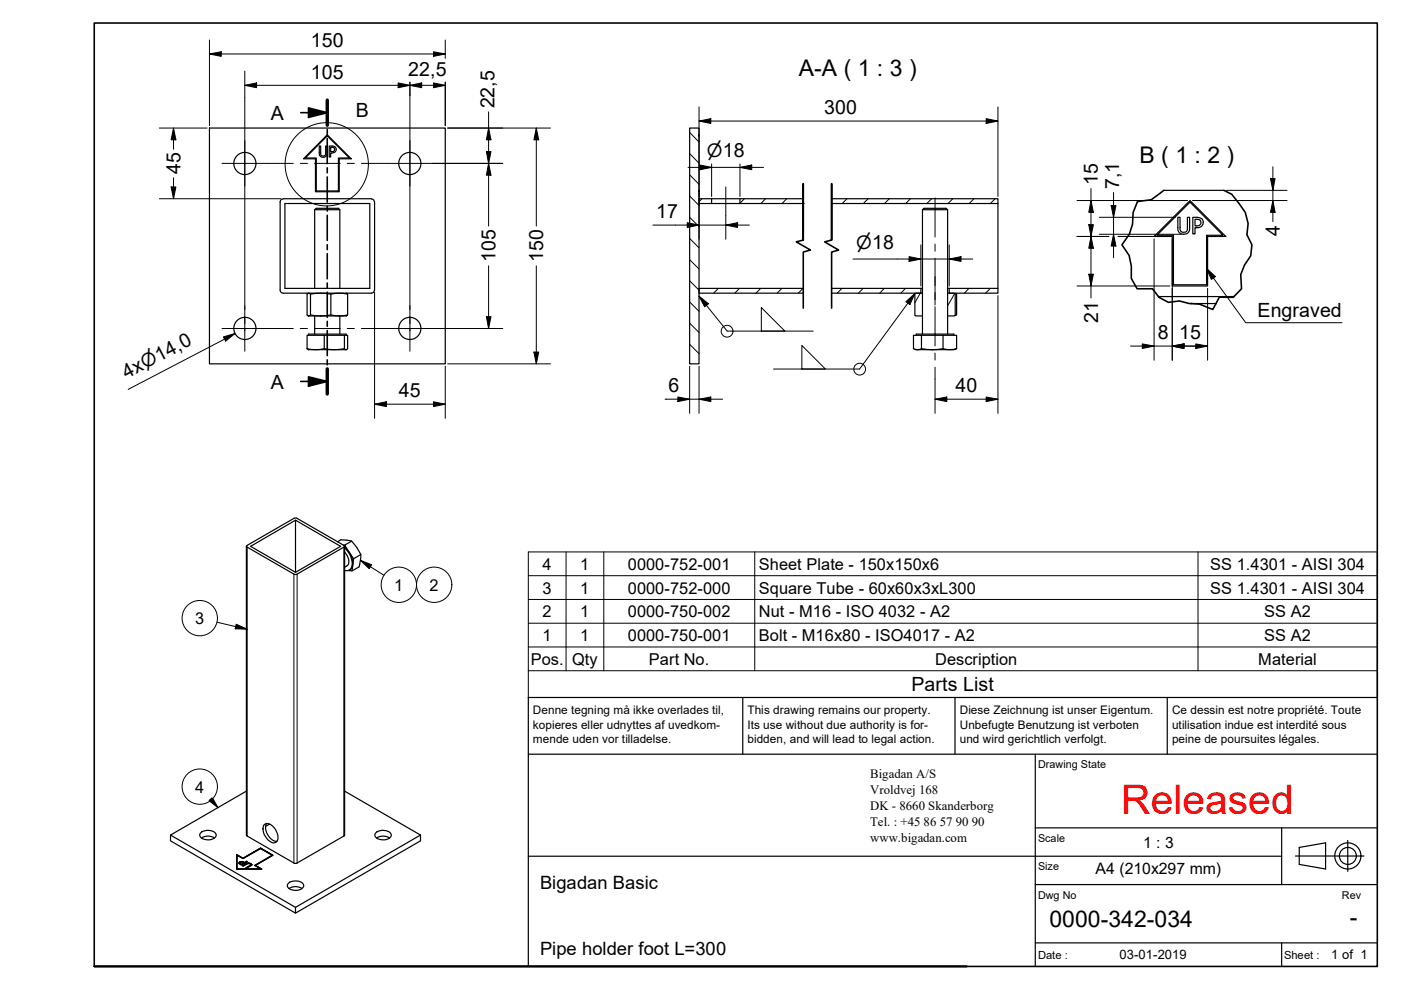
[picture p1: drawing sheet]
<svg xmlns="http://www.w3.org/2000/svg" width="297mm" height="210mm" viewBox="0 0 297 210" stroke-linecap="round" stroke-linejoin="round" font-family="sans-serif">
<!-- layer: Hatch -->
<g fill="none" stroke="#000" stroke-width=".21">
<path d="M146.2 37.1l2 2M146.2 32.6l2 2M146.2 28.1l2 2M146.2 59.5l2 2M146.2 55l2 2M146.2 50.6l2 1.9M146.2 46.1l2 2M146.2 41.5l2 2.1M148.8 42.1l-.6 .7M157.8 42.1l-.9 1M162.3 42.1l-1 1.1M166.8 42.1l-1 1.1"/>
<path d="M170.3 43.2h.1M179.6 42.1l-1 1.1M184.1 42.1l-1.1 1.1M188.6 42.1l-1.1 1.1M193 42.1l-1 1.1M197.5 42.1l-1 1.1M202 42.1l-1 1.1M206.5 42.1l-1 1.1M211 42.1l-1 1.1M146.2 73l2 2M146.2 68.5l2 2M146.2 64l2 2"/>
<path d="M152.3 61.1l-1 1.1M156.8 61.1l-1 1.1M161.3 61.1l-1 1.1M165.8 61.1l-1 1.1M170.3 61.1l-1.1 1.1M178.5 61.1l-1 1.1M183 61.1l-1 1.1M187.5 61.1l-1 1.1M192 61.1l-1 1.1M195.1 62.2l-1.1 2M202.4 62.2l-1.5 2.6M205.4 61.1l-.9 1.1"/>
<path d="M210 61.1l-1 1.1"/>
</g>
<!-- layer: Visible -->
<g fill="none" stroke="#000" stroke-width=".25">
<path d="M44.4 27.1h50v50h-50zM67.7 31h.3v1.4a.54 .54 0 0 0 .5 .7 .54 .54 0 0 0 .5-.7v-1.4h.3v1.4a.83 .83 0 0 1-.8 .9 .83 .83 0 0 1-.8-.9zM69.4 28.8l4.7 4.7h-2.3v7h-4.7v-7h-2.4zM69.4 28.6l5.1 5.1h-2.6v7h-5v-7h-2.6zM69.8 31h.6a.75 .75 0 0 1 .9 .7 .75 .75 0 0 1-.9 .7h-.3v.9h-.3zM70.1 31.2a.54 .54 0 0 1 .8 .2 .54 .54 0 0 1-.2 .7h-.6zM148.2 28.6v.2M60 42.2a.66 .66 0 0 0-.6 .6v18.7a.66 .66 0 0 0 .6 .7h18.7M60.1 42.1h18.6M60.4 43.2h18v17.9h-18zM66.7 44.5l.4-.3h4.7l.3 .3v16.6M66.7 44.5h5.4"/>
<path d="M66.7 44.5v16.6M78.7 42.2a.66 .66 0 0 1 .7 .6v18.7a.73 .73 0 0 1-.7 .7M148.2 42.1h2.7v1.1h-2.7zM148.2 40.5v36.6h-2v-50h2v13.6M150.9 42.1h19.4M150.9 43.2h6M156.9 42.1v1.1h13.4M176.3 42.1h35.3v1.1M176.3 43.2h35.3M195.6 44.5l.3-.3h4.7l.3 .3v26.3M195.6 44.5h5.3M195.6 44.5v26.3"/>
<path d="M211.6 43.2v17.9M244.7 50.1l7.6-7.6 7.6 7.6h-3.9v10.5h-7.5v-10.5zM245.3 49.9l7-7 7 7h-3.5v10.5h-7v-10.5zM246.8 40.4h12.7M249.7 46.1h.5v2.2a.8 .8 0 0 0 .8 .9 .8 .8 0 0 0 .8-.9v-2.2h.4v2.2a1.26 1.26 0 0 1-1.2 1.4 1.26 1.26 0 0 1-1.3-1.4zM252.9 46.1h.9a1.13 1.13 0 0 1 1.3 1.1 1.13 1.13 0 0 1-1.4 1.1h-.3v1.3h-.5zM253.4 46.5a.97 .97 0 0 1 1.2 .7 .95 .95 0 0 1-1.2 .7zM65.1 73.9l1.8 .2 1.8-.2M65.1 73.9v-2.8h3.6v2.8M65.1 73.9l.3 .2h8M65.4 71.1v-.3h8v.3M65.8 62.4v4.4"/>
<path d="M66.7 67v3.8M68.7 73.9l2.2 .2 2.1-.2M68.7 71.1h4.3M70.1 62.4v4.4M72.1 67v3.8M73 71.1h.7v2.8l-.3 .2-.4-.2zM73.4 62.2l.3 .2a7.6 7.6 0 0 0-3.6 0 11.1 11.1 0 0 0-4.3 0l-.4-.2-.3 .2v4.4l.3 .2 .4-.2a11.1 11.1 0 0 0 4.3 0 7.6 7.6 0 0 0 3.6 0l-.3 .2h-8M73.7 62.4v4.4M170.3 61.1h-22.1v1.1h22.1M176.3 61.1h18.9v1.1h-18.9M193.9 74.1h3.8M194.3 71.1v-.3h7.9v.3"/>
<path d="M195.2 61.1h.4M195.4 73.9v-2.8h-1.7v2.8l.8 .2 .9-.2 2.3 .2M195.4 71.1h4.5M195.6 62.2h-1.6v4.7l1.6 .1M199.9 73.9l-2.2 .2M199.9 73.9v-2.8h2.9v2.8M199.9 73.9l1.5 .2 1.4-.2M200.9 62.2h1.6v4.7l-1.6 .1M200.9 61.1h.4M201.3 61.1h10.3v1.1h-10.3zM202.5 62.2l.3 .2v4.4l-.3 .1M202.8 73.9l-.6 .2h-4.5"/>
<path d="M245.6 62.9h16M252.6 64.4h5.2M52.2 115.8v61.3l10.2 6h.5l10.2-6v-61.3M52.3 115.7l10.1-5.9h.5l10.2 6-10.2 6h-.5l-10-5.8zM62.7 110.3l9.5 5.5-9.5 5.5zM62.7 110.3l-9.6 5.5 9.6 5.5M72.8 115.6h.3M73.1 116.2a4.1 4.1 0 0 1 1.4 4.3 1.16 1.16 0 0 1-1.4 .5M73.1 116a4.2 4.2 0 0 1 1.5 4.4l-.6 .5M73.1 117a2.41 2.41 0 0 1 .6 2.8l-.6 .5M74.5 114.7l1.1 1.4 .9 1.5M74.5 114.7l-1.4 .9 1.9 2.9 1.5-.9"/>
<path d="M74.5 114.7l-2.2-.3-.7 .5M75 118.5l-.4 2.5M76.5 117.6l-.4 2.6-1.5 .8h-.8M36.2 177.1v1.2l26.5 15.3M42.6 176.5a2.38 2.38 0 0 1 3.2 .3 .96 .96 0 0 1-1 1.2 2.11 2.11 0 0 1-2.4-.8l-.1-.2zM42.7 177.7a2.45 2.45 0 0 1 2.8 0M52.2 167.7l-16 9.4 26.5 15.3 26.5-15.3M55.2 179.8l-3.7 2.2 3.7-2.2M56 174.8a1.55 1.55 0 0 1 2.2 .7 2.46 2.46 0 0 1 .4 3 1.72 1.72 0 0 1-2.3-1.1l-.4-.9-.1-.8zM56.5 174.6a2.92 2.92 0 0 0 2.2 3.8M57.1 174.7l-.8 .5M73.1 167.7l16.1 9.4"/>
<path d="M79.7 176.5a2.4 2.4 0 0 1 3.2 .3 .96 .96 0 0 1-.9 1.2 2.11 2.11 0 0 1-2.5-.8v-.2zM79.8 177.7a2.45 2.45 0 0 1 2.8 0M89.2 177.1v1.2l-26.5 15.3v-1.2M50.2 181.2l1.3 .8M50.3 184.2h4.9M50.9 183l.3 .3 .5-.3M51.2 183.2l-.3-.1a.4 .4 0 0 1 .4-.4 .4 .4 0 0 1 .4 .3l-.5 .3M51.2 182.7l-.6 .2 .6 .5 1.3-.7-.2-.1 .1 .1M51.2 182.7l-.6 .3M51.2 182.7l.6 .2M51.2 182.7l.5 .2M51.5 182l-1.3-.8v3.1h5.3l-1.3-.8 1.3 .8"/>
<path d="M52.2 183.1l.4-.1 .5 .1M52.2 183.1l-.8 .5 .2 .1 .8-.5a.5 .5 0 0 1 .7 .2M52.2 183.1l-.7 .5M52.3 182.6l-.5 .3 .5-.2M53.1 183.4l-.9 .6 .1 .1 1.1-.7M53.1 183.3v.2l-.9 .5M53.1 183.1l.3 .3zM57.7 181.3l-3.7 2.2 1.2 .7h-4.9v-2.9l1.2 .7 3.7-2.1 2.5 1.4-3.7 2.2M57.8 181.4l-2.6-1.6 2.7 1.5-3.7 2.2M61.2 187.3a2.4 2.4 0 0 1 3.1 .2 1.15 1.15 0 0 1-1.3 1.3 1.65 1.65 0 0 1-2.1-1.1zM61.3 188.4a2.52 2.52 0 0 1 2.8 0"/>
<circle cx="51.9" cy="34.7" r="2.35"/>
<circle cx="86.9" cy="34.7" r="2.35"/>
<circle cx="51.9" cy="69.6" r="2.35"/>
<circle cx="86.9" cy="69.6" r="2.35"/>
</g>
<!-- layer: Break Line -->
<path d="M170.3 50.9v-11.9v11.9l-1.5 .4 3 1.7-1.5 .4v11.9M176.3 50.9v-11.9v11.9l-1.5 .4 3 1.7-1.5 .4v11.9M246.8 40.4l-2.7 1.9-2.9 .4-1 2.4-.1 2.5-.7 2.1-1.5 2.2 1.5 2.3 .5 2.2v2.6l1.2 2.2h3.2l1.4 1.8 2 1.1 2.4-.3 2 .6 2.2 .1 2.8 1.1 1.4-2.6h3l1.7-1.8-.1-3 .8-2 1.3-2 .2-2.3-1-2.1 .2-2.4-.6-2.3-2.8-3.9-1.7-.8" fill="none" stroke="#000" stroke-width=".34"/>
<!-- layer: Visible Narrow -->
<g fill="none" stroke="#000" stroke-width=".21">
<path d="M52.4 116v61.3M72.9 116v61.3M62.3 121.7v61.3M63 121.7v61.3M50.8 182.8h.1M50.9 183v.1M51.1 183.2h.1M51.2 182.7h.1M51.7 182.8v.1M52.2 183.1h.1M52.7 183h.1M53 183.5v.1"/>
<path d="M53.1 183.1h.1M53.1 183.4h.1M53.4 183.4h.1"/>
</g>
<!-- layer: Section Line -->
<g fill="none" stroke="#000" stroke-width=".34">
<path d="M63.8 23.9h5.6M65.4 22.9l4 1-4 1zM69.4 21.2v5.4M69.4 27.4v1.1M69.4 29.4v5.3M69.4 35.6v1M69.4 37.5v5.4M69.4 43.7v1.1M69.4 45.6v5.4M69.4 51.9v1M69.4 53.8v5.3M65.4 79.9l4 1-4 1z"/>
<path d="M69.4 60v1.1M69.4 61.9v5.4M69.4 68.1v1.1M69.4 70.1v5.3M69.4 76.3v1.1M69.4 78.2v5.3M63.8 80.9h5.6"/>
</g>
<path d="M69.4 21.2v5.4M69.4 78.2v5.3" fill="none" stroke="#000" stroke-width=".72"/>
<g fill="#000">
<path d="M65.4 22.9l4 1-4 1z" fill-rule="evenodd"/>
<path d="M65.4 79.9l4 1-4 1z" fill-rule="evenodd"/>
</g>
<!-- layer: Detail Boundary -->
<circle cx="69.3" cy="34.8" r="8.8" fill="none" stroke="#000" stroke-width=".21"/>
<!-- layer: Symbol -->
<g fill="none" stroke="#000" stroke-width=".21">
<path d="M255.8 56.9l1.9 1.7-.9 .6zM255.8 56.9l8.3 11.5h20.4M47.4 71.4l2.4-.7-2 1.6zM49.8 70.7l-22.6 11.9M148.2 62.8l2 1.6-.8 .6zM148.2 62.8l6 7.4h18.2M161.4 65.2l5 5h-5zM170 73.3l5 4.9h-5zM192.1 64l1.9-1.8-1.1 2.4zM194 62.2l-11.8 16h-18.2M76.4 118.8l2.4 .9-.5 .9zM76.4 118.8l5 3.2"/>
<path d="M120 117v25.2M128 117v25.2M160 117v25.2M254 117v25.2M46 131.9l6.4 1.5M50.1 132.3l2.3 1.1-2.5-.1zM112 137.2h180v-20.2h-180v25.2M112 122.1h180M112 127.1h180M112 132.1h180M292 137.2v5h-180M112 142.2v5.7h180v-5.7"/>
<path d="M44.8 169.6l1.4 1.7-1.8-1.4M45.1 169.3l1.1 2"/>
<circle cx="154.2" cy="70.2" r="1.25"/>
<circle cx="182.3" cy="78.3" r="1.25"/>
<circle cx="42.4" cy="131.1" r="3.7"/>
<circle cx="84.6" cy="124" r="3.7"/>
<circle cx="92.1" cy="124" r="3.7"/>
<circle cx="42.4" cy="166.8" r="3.7"/>
</g>
<!-- layer: Border -->
<path d="M20 4.9h272v200h-272zM205 204.9h-185h185" fill="none" stroke="#000" stroke-width=".34"/>
<!-- layer: Title -->
<g fill="none" stroke="#000" stroke-width=".25">
<path d="M112 159.9h180M157.5 147.9v12M202.5 147.9v12M219.5 159.9v45M247.5 147.9v12M292 147.9h-180v57M219.5 175.5h72.5M271.7 175.5v12.1M275.5 179.7l5.6-1v5.5l-5.6-.9zM285.8 178.2v6.6M112 181.5h159.7M219.5 199.9h72.5"/>
<path d="M219.5 187.6h72.5M271.7 199.9v5M274.7 181.5h14.5"/>
<circle cx="285.8" cy="181.5" r="2.77"/>
<circle cx="285.8" cy="181.5" r="1.8"/>
</g>
<!-- layer: Dimension -->
<g fill="none" stroke="#000" stroke-width=".21">
<path d="M44.4 11.4l2.5-.4v1zM44.4 11.4h50M44.4 8.5v18.1M51.9 18.1l2.5-.5v1zM51.9 18.1h42.5M51.9 15.1v5.6M84.4 17.6l2.5 .5-2.5 .5zM86.9 18.1l2.5-.5v1zM86.9 17.4v2.9M91.9 17.6l2.5 .5-2.5 .5zM91.9 11l2.5 .4-2.5 .6zM94.4 8.5v3.9"/>
<path d="M94.4 17.4v9.2M33.8 27.1h10.1M36.3 39.6h1l-.5 2.5zM36.8 27.1l.5 2.5h-1zM36.8 27.1v4.5M36.8 37.7v4.4M91.7 34.6h14.9M94.9 27.1h21.8M103.1 32.1h1l-.5 2.5zM103.6 27.1l.5 2.5h-1zM103.6 34.6l.5 2.5h-1zM103.6 23.7v24.2"/>
<path d="M113.7 27.1l.5 2.5h-1zM113.7 27.1v20.8M145.9 35.5h16M148.2 25.7l2.5-.5v1zM148.2 22.7v28M148.2 25.7h63.4M148.4 35l2.5 .5-2.5 .5zM150.9 34.8v6.9M156.9 35.5l2.5-.5v1zM156.9 34.8v6.9M209.1 25.2l2.5 .5-2.5 .5zM211.6 22.7v19"/>
<path d="M231.3 40v23.2M269.4 37.9h.9l-.4 2.5zM269.9 35.4v11.6M33.8 42.1h18M52 42.1h7.6M103.6 56.4v13.3M113.7 56.4v20.7M138.4 47.7h20.5M145.7 47.2l2.5 .5-2.5 .5zM153.9 47.7l2.5-.5v1zM153.9 45.6v5.1M180.8 54.9h25.4"/>
<path d="M192.7 54.4l2.5 .5-2.5 .5zM195.2 51.9v8.7M201.3 54.9l2.5-.5v1zM201.3 51.9v8.7M228.3 42.5h23.5M228.3 50.1h6.8M230.8 47.6h1l-.5 2.5zM230.8 58.1h1l-.5 2.5zM231.3 42.5l.5 2.5h-1zM231.3 50.1l.5 2.5h-1zM233.1 46.1h16.1M233.1 49.7h17.4"/>
<path d="M235.6 43.6h1l-.5 2.5zM236.1 49.7l.5 2.5h-1zM236.1 40.8v13.9M237.1 50.1h10.9M244.7 50.6v25.8M248.5 50.6v25.8M252.8 42.5h20.1M260 40.4h12.9M269.9 42.5l.4 2.5h-.9zM79.4 62v7.6M79.4 69.7v19M91.7 69.7h14.9"/>
<path d="M94.4 77.7v11M94.9 77.1h21.8M103.1 67.2h1l-.5 2.5zM113.2 74.6h1l-.5 2.5zM146.2 77.7v9.9M148.2 77.7v9.9M211.6 62.7v24.9M228.3 60.6h19.7M239.7 73.4h16.3M242.2 72.9l2.5 .5-2.5 .5zM248.5 73.4l2.5-.5v1zM253.5 72.9l2.5 .5-2.5 .5z"/>
<path d="M256 61.1v15.3M79.4 85.7l2.5-.5v1zM79.4 85.7h15M91.9 85.2l2.5 .5-2.5 .5zM141 84.6h12.2M143.7 84.2l2.5 .4-2.5 .5zM148.2 84.6l2.5-.4v.9zM198.2 84.6l2.5-.4v.9zM198.2 84.6h13.4M198.2 80.4v7.2M209.1 84.2l2.5 .4-2.5 .5z"/>
</g>
<g fill="#000">
<path d="M44.4 11.4l2.5-.4v1z" fill-rule="evenodd"/>
<path d="M51.9 18.1l2.5-.5v1z" fill-rule="evenodd"/>
<path d="M84.4 17.6l2.5 .5-2.5 .5z" fill-rule="evenodd"/>
<path d="M86.9 18.1l2.5-.5v1z" fill-rule="evenodd"/>
<path d="M91.9 17.6l2.5 .5-2.5 .5z" fill-rule="evenodd"/>
<path d="M91.9 11l2.5 .4-2.5 .6z" fill-rule="evenodd"/>
<path d="M36.3 39.6h1l-.5 2.5z" fill-rule="evenodd"/>
<path d="M36.8 27.1l.5 2.5h-1z" fill-rule="evenodd"/>
<path d="M103.1 32.1h1l-.5 2.5z" fill-rule="evenodd"/>
<path d="M103.6 27.1l.5 2.5h-1z" fill-rule="evenodd"/>
<path d="M103.6 34.6l.5 2.5h-1z" fill-rule="evenodd"/>
<path d="M113.7 27.1l.5 2.5h-1z" fill-rule="evenodd"/>
<path d="M148.4 35l2.5 .5-2.5 .5z" fill-rule="evenodd"/>
<path d="M148.2 25.7l2.5-.5v1z" fill-rule="evenodd"/>
<path d="M156.9 35.5l2.5-.5v1z" fill-rule="evenodd"/>
<path d="M209.1 25.2l2.5 .5-2.5 .5z" fill-rule="evenodd"/>
<path d="M269.4 37.9h.9l-.4 2.5z" fill-rule="evenodd"/>
<path d="M145.7 47.2l2.5 .5-2.5 .5z" fill-rule="evenodd"/>
<path d="M153.9 47.7l2.5-.5v1z" fill-rule="evenodd"/>
<path d="M192.7 54.4l2.5 .5-2.5 .5z" fill-rule="evenodd"/>
<path d="M201.3 54.9l2.5-.5v1z" fill-rule="evenodd"/>
<path d="M230.8 47.6h1l-.5 2.5z" fill-rule="evenodd"/>
<path d="M230.8 58.1h1l-.5 2.5z" fill-rule="evenodd"/>
<path d="M231.3 42.5l.5 2.5h-1z" fill-rule="evenodd"/>
<path d="M231.3 50.1l.5 2.5h-1z" fill-rule="evenodd"/>
<path d="M235.6 43.6h1l-.5 2.5z" fill-rule="evenodd"/>
<path d="M236.1 49.7l.5 2.5h-1z" fill-rule="evenodd"/>
<path d="M269.9 42.5l.4 2.5h-.9z" fill-rule="evenodd"/>
<path d="M103.1 67.2h1l-.5 2.5z" fill-rule="evenodd"/>
<path d="M113.2 74.6h1l-.5 2.5z" fill-rule="evenodd"/>
<path d="M242.2 72.9l2.5 .5-2.5 .5z" fill-rule="evenodd"/>
<path d="M248.5 73.4l2.5-.5v1z" fill-rule="evenodd"/>
<path d="M248.5 73.4l2.5-.5v1z" fill-rule="evenodd"/>
<path d="M253.5 72.9l2.5 .5-2.5 .5z" fill-rule="evenodd"/>
<path d="M79.4 85.7l2.5-.5v1z" fill-rule="evenodd"/>
<path d="M91.9 85.2l2.5 .5-2.5 .5z" fill-rule="evenodd"/>
<path d="M143.7 84.2l2.5 .4-2.5 .5z" fill-rule="evenodd"/>
<path d="M148.2 84.6l2.5-.4v.9z" fill-rule="evenodd"/>
<path d="M198.2 84.6l2.5-.4v.9z" fill-rule="evenodd"/>
<path d="M209.1 84.2l2.5 .4-2.5 .5z" fill-rule="evenodd"/>
</g>
<!-- layer: Symbol -->
<g fill="#000">
<path d="M255.8 56.9l1.9 1.7-.9 .6z" fill-rule="evenodd"/>
<path d="M47.4 71.4l2.4-.7-2 1.6z" fill-rule="evenodd"/>
<path d="M148.2 62.8l2 1.6-.8 .6z" fill-rule="evenodd"/>
<path d="M192.1 64l1.9-1.8-1.1 2.4z" fill-rule="evenodd"/>
<path d="M76.4 118.8l2.4 .9-.5 .9z" fill-rule="evenodd"/>
<path d="M50.1 132.3l2.3 1.1-2.5-.1z" fill-rule="evenodd"/>
<path d="M44.2 169.7l.8-.7 1.2 2.3z" fill-rule="evenodd"/>
</g>
<!-- layer: Center Mark -->
<path d="M51.9 29.8v9.7M51.9 20.7v44.9M86.9 29.8v9.7M86.9 20.3v45.3M51.9 64.8v9.7M51.9 67.2v1.4M51.9 69.7v.5M86.9 64.8v9.7M86.9 67.2v1.4M86.9 69.7v.5" fill="none" stroke="#000" stroke-width=".21"/>
<!-- layer: Centerline -->
<g fill="none" stroke="#000" stroke-width=".21">
<path d="M47.1 34.6h15.1M63.7 34.6h1.5M66.7 34.6h5.4M73.6 34.6h1.5M76.6 34.6h15.1M153.9 39.6v6M198.2 58.6v6.1M198.2 42v8.3M198.2 51.7v1.6M198.2 54.8v5.8M47.1 69.7h15.1M63.7 69.7h1.5"/>
<path d="M66.7 69.7h5.4M73.6 69.7h1.5M76.6 69.7h15.1M198.2 62v1.6M198.2 65v8.3M198.2 74.9v1.4M198.2 77.9v2.5"/>
</g>
<text font-size="8.6" fill="#f00" x="237.7" y="172.6">Released</text>
<g font-size="4.9">
<text x="169.4" y="16.2">A-A ( 1 : 3 )</text>
<text x="241.6" y="34.5">B ( 1 : 2 )</text>
<text x="222.5" y="196.6">0000-342-034</text>
<text x="286.2" y="196.2">-</text>
</g>
<g font-size="4.1">
<text x="65.9" y="10">150</text>
<text x="65.9" y="16.7">105</text>
<text x="86.6" y="16.1">22,5</text>
<text x="104.8" y="23" transform="rotate(-90 104.8 23)">22,5</text>
<text x="57.4" y="25.4">A</text>
<text x="75.4" y="24.7">B</text>
<text x="174.8" y="24.2">300</text>
<text x="38.3" y="37" transform="rotate(-90 38.3 37)">45</text>
<text x="232.8" y="39.3" transform="rotate(-90 232.8 39.3)">15</text>
<text x="237.3" y="40.1" transform="rotate(-90 237.3 40.1)">7,1</text>
<text x="139.1" y="46.3">17</text>
<text x="271.4" y="50.1" transform="rotate(-90 271.4 50.1)">4</text>
<text x="105.1" y="55.6" transform="rotate(-90 105.1 55.6)">105</text>
<text x="115.2" y="55.6" transform="rotate(-90 115.2 55.6)">150</text>
<text x="232.8" y="68.6" transform="rotate(-90 232.8 68.6)">21</text>
<text x="245.4" y="71.9">8</text>
<text x="250" y="71.9">15</text>
<text x="266.6" y="67.3">Engraved</text>
<text x="26.8" y="80.3" transform="rotate(-28 26.8 80.3)">4x⌀14,0</text>
<text x="57.4" y="82.4">A</text>
<text x="141.7" y="83.2">6</text>
<text x="202.6" y="83.2">40</text>
<text x="84.6" y="84.2">45</text>
<text x="193.3" y="146.6">Parts List</text>
</g>
<g font-size="3.9">
<text x="149.9" y="33.3">⌀18</text>
<text x="181.5" y="52.8">⌀18</text>
<text x="114.5" y="188.4">Bigadan Basic</text>
<text x="114.5" y="202.4">Pipe holder foot L=300</text>
</g>
<g font-size="3.5">
<text x="83.6" y="125.2">1</text>
<text x="91.1" y="125.2">2</text>
<text x="115" y="120.8">4</text>
<text x="115" y="125.9">3</text>
<text x="123" y="120.8">1</text>
<text x="123" y="125.9">1</text>
<text x="133.1" y="120.8">0000-752-001</text>
<text x="133.1" y="125.9">0000-752-000</text>
<text x="160.9" y="120.8">Sheet Plate - 150x150x6</text>
<text x="160.9" y="125.9">Square Tube - 60x60x3xL300</text>
<text x="256.6" y="120.8">SS 1.4301 - AISI 304</text>
<text x="256.6" y="125.9">SS 1.4301 - AISI 304</text>
<text x="115" y="130.9">2</text>
<text x="123" y="130.9">1</text>
<text x="133.1" y="130.9">0000-750-002</text>
<text x="160.9" y="130.9">Nut - M16 - ISO 4032 - A2</text>
<text x="268.1" y="130.9">SS A2</text>
<text x="41.4" y="132.3">3</text>
<text x="115" y="135.9">1</text>
<text x="123" y="135.9">1</text>
<text x="133.1" y="135.9">0000-750-001</text>
<text x="160.9" y="135.9">Bolt - M16x80 - ISO4017 - A2</text>
<text x="268.1" y="135.9">SS A2</text>
<text x="112.5" y="140.9">Pos.</text>
<text x="121.3" y="141">Qty</text>
<text x="137.6" y="140.9">Part No.</text>
<text x="198.2" y="140.9">Description</text>
<text x="266.8" y="140.9">Material</text>
<text x="41.4" y="168">4</text>
</g>
<g font-size="3.3">
<text x="242.4" y="179.7">1 : 3</text>
<text x="232.3" y="185.4">A4 (210x297 mm)</text>
</g>
<g font-size="2.8">
<text x="237.4" y="203.4">03-01-2019</text>
<text x="282.2" y="203.4">1 of 1</text>
</g>
<g font-size="2.7">
<text x="184.5" y="164.9">Bigadan A/S</text>
<text x="184.5" y="168.4">Vroldvej 168</text>
<text x="184.5" y="171.8">DK - 8660 Skanderborg</text>
<text x="184.5" y="175.1">Tel. : +45</text>
<text x="184.5" y="178.5">www.bigadan.com</text>
<text x="195.8" y="175.1">86</text>
<text x="199.3" y="175.1">57</text>
<text x="202.6" y="175.1">90</text>
<text x="206" y="175.1">90</text>
</g>
<g font-size="2.5">
<text x="113" y="154.5">kopieres eller udnyttes af uvedkom-</text>
<text x="113" y="151.4">Denne tegning må ikke overlades til,</text>
<text x="158.5" y="151.4">This drawing remains our property.</text>
<text x="158.5" y="154.5">Its use without due authority is for-</text>
<text x="203.5" y="154.5">Unbefugte Benutzung ist verboten</text>
<text x="203.5" y="151.4">Diese Zeichnung ist unser Eigentum.</text>
<text x="248.5" y="154.5">utilisation indue est interdité sous</text>
<text x="248.5" y="151.4">Ce dessin est notre propriété. Toute</text>
<text x="113" y="157.6">mende uden vor tilladelse.</text>
<text x="158.5" y="157.6">bidden, and will lead to legal action.</text>
<text x="203.5" y="157.6">und wird gerichtlich verfolgt.</text>
<text x="248.5" y="157.6">peine de poursuites légales.</text>
</g>
<g font-size="2.4">
<text x="220.1" y="203.3">Date :</text>
<text x="272.2" y="203.3">Sheet :</text>
</g>
<g font-size="2.3">
<text x="220.1" y="162.9">Drawing State</text>
<text x="220.1" y="178.5">Scale</text>
<text x="220.1" y="184.5">Size</text>
<text x="220.1" y="190.6">Dwg No</text>
<text x="284.5" y="190.6">Rev</text>
</g>
</svg>
